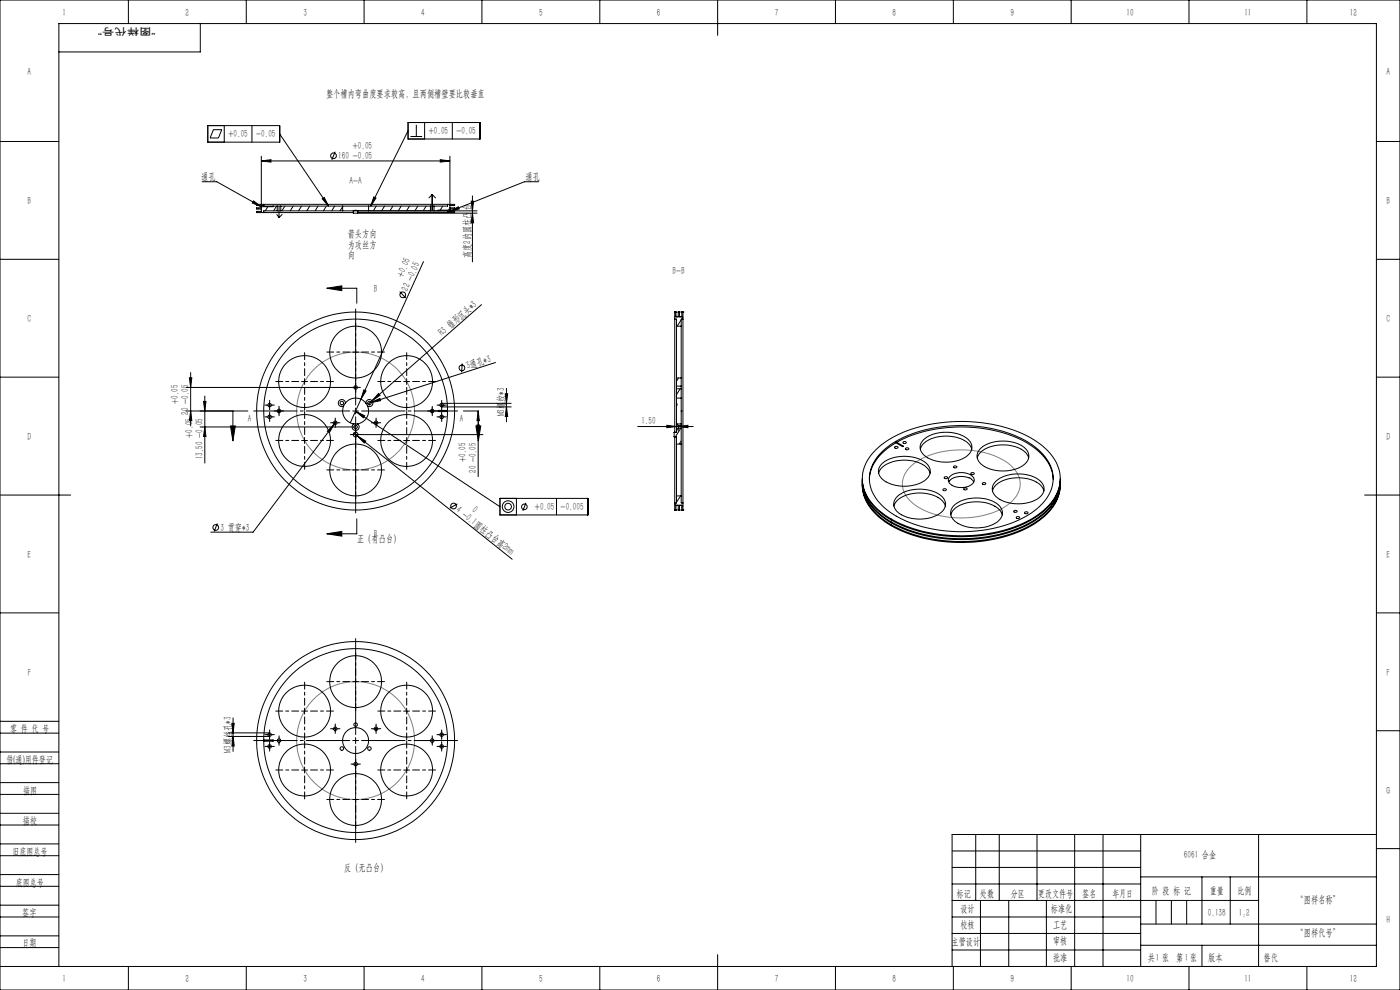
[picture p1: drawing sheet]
<svg xmlns="http://www.w3.org/2000/svg" width="594mm" height="420mm" viewBox="0 0 594 420" stroke-linecap="round" stroke-linejoin="round" font-family="sans-serif">
<g fill="none" stroke="#000" stroke-width=".42">
<path d="M0 0h594v420h-594zM54.5 0v10M85 10v12h-60M104.5 0v10M154.5 0v10M204.5 0v10M254.5 0v10M304.5 0v15M354.5 0v10M404.5 0v10M454.5 0v10M504.5 0v10"/>
<path d="M554.5 0v10M88.2 53.3h30.4v7h-30.4zM90.6 55h3.5l-1.4 3.5h-3.6zM95.1 53.3v7M106.9 53.3v7M118.6 56.8l20.8 30.6M173.1 52h30.5v7h-30.5zM173.1 55.5l-15.8 31.9M174.2 57.9h4.9M176.6 53v4.9M180.2 52v7M191.9 52v7"/>
<path d="M0 60h25M85.8 77.1h6.2l18.9 10.6M110.9 68.3l4.1-.5v1zM110.9 66.3v21.9h-2v.5h2v1h-2M110.9 68.3h80M142.2 64.4l-1.4 3.4M186.8 67.8l4.1 .5-4.1 .5zM190.9 66.3v21.9M228.6 77.1h-6.1l-31.6 12.6M584 60h10M107.6 85.2l3.3 2.5-3.8-1.6zM108.9 89.7v.5h3"/>
<path d="M108.9 89.7h.1M109.8 88.2l-.3 .5M110.7 86.7l-.3 .5M110.9 87.2v.5M111.9 90.2h38M111.9 87.2v.2h5.7M111.9 86.7h78M111.9 86.7v.5M111.9 86.7h-3v.5h3M113.6 87.7l-1 1.7M115.9 87.4v.3h-5M117.3 87.4l-1.2 2"/>
<path d="M117.5 91l.9 1.3M117.6 87.4h1.5M117.6 89.4h1.5M117.6 89.4h-5.7v.8M117.6 87.4v2M118.4 87.4v4.9M119.1 89.4h26.3M119.1 87.4h26.3M119.1 87.4v2M119.7 91l-1.3 1.3M120.9 87.4l-1.3 2M124.4 87.4l-1.2 2"/>
<path d="M127.9 87.4l-1.2 2M131.4 87.4l-1.2 2M134.9 87.4l-1.2 2M136.7 84.3l.8-.5 1.9 3.6zM138.5 87.4l-1.3 2M142 87.4l-1.2 2M145.4 87.4h11M145.4 89.4h4.7M145.4 87.4v2M145.4 87.7l-1.1 1.7M149.9 89.4v1h2M150.1 89.4l.6-.2 .9 .2"/>
<path d="M150.1 89.4h1.5M151.9 90.2h38M151.9 90.4h50.5M156.4 87.4v2h-4.8M156.4 87.4h26.2M158.6 83.6l.9 .4-2.2 3.4zM159.6 87.4l-1.2 2M163.2 87.4l-1.3 2M166.7 87.4l-1.2 2M170.2 87.4l-1.2 2M173.7 87.4l-1.2 2M177.3 87.4l-1.3 2"/>
<path d="M180.8 87.4l-1.2 2M182.6 87.4h1.5M182.6 87.4v2h1.5v-2M183.4 82.5v6.7M183.4 82.5l-1.4 1.4M183.4 82.5l1.4 1.4M184.3 87.4l-.2 .3M187.9 87.4l-1.1 1.8M189.9 89.4v.3M189.9 89.7h3v.5h-3M189.9 86.7v.7h-5.8M189.9 89.7v.5"/>
<path d="M189.9 86.7h3v.5h-2M190 89.7l-.1 .1M190.9 89.7l3.6-2 .4 .9zM190.9 89.2v.5M190.9 89.7h.1M190.9 88.2h2v.5h-2v.5M190.9 89.2h-5v.2M190.9 88.2l-.6 1M191.8 86.7l-.3 .5M199.9 85.4h1l-.5 4zM200.4 83.1v28M200.4 90.4l.5 4.1h-1z"/>
<path d="M202.4 89.4h-50.5v1M0 110h25M179.7 111l-31.1 68.4M584 110h10M138.7 122.3l6.3-1v2zM138.7 122.3h12.7v6.3M169.6 123.7l2.6 2.7M204.3 129.2l-46.4 40.8M286.3 135.4v48M286.3 132.4h.1M286.3 132.4h.5M286.3 135.4h.7v3"/>
<path d="M286.3 132.4v3M286.8 132.4h.1M286.8 132.4v2h1v-2M286.8 133.6l-.5 .8M287 138.4v22M287 138.4h2M287.8 132.4h.1M287.8 132.4h.5M288.3 132.4h.1M288.3 132.4v2h1v-2M289 138.4v22M289 135.7l-1.7 2.7"/>
<path d="M289.3 132.4h.1M289.3 132.4h.5M289.8 135.4v78M289.8 132.4h.1M289.8 135.4h-.8v3M289.8 132.4v3M289.8 134.4l-.6 1M80.9 158v22.7M149.6 149.4h2.5M150.9 148.1v2.5M196.1 154.2l-.2 3.8M210.2 153.8l-52.8 17"/>
<path d="M0 160h25M78.9 164.4h70M80.4 160.3h1l-.5 4.1zM80.9 174.4l.5 4.1h-1zM86.4 170.3h1l-.5 4.1zM86.9 168v28.4M98.8 174.4v12.7M105.2 174.4h-26.3M113.1 171.9h2.5M113.1 176.9h2.5M114.4 170.6v2.5M114.4 175.6v2.5"/>
<path d="M117.1 174.4h2.5M118.4 173.1v2.5M128 161.9h2.5M129.2 160.6v2.5M141 179.4h2.5M141.8 180l-2.1 3.5-.8-.6zM141.8 180l-34.4 45.8h-18M142.2 178.1v2.5M142.7 178.8l-.9 1.2M145.8 172.3a5.5 5.5 0 0 0 4.3 7.5M146.5 171a5.5 5.5 0 0 1 8.7 0M146.5 171a1.5 1.5 0 0 0-1.7-1.5 1.5 1.5 0 0 0-1.2 2 1.5 1.5 0 0 0 2.2 .8"/>
<path d="M146.5 171l-.7 1.3M149.6 174.4h2.5M149.6 164.4h2.5M150.1 179.8a1.5 1.5 0 0 0-.4 2.3 1.5 1.5 0 0 0 2.3 0 1.5 1.5 0 0 0-.4-2.3M150.1 179.8h1.5M150.9 163.1v2.5M150.9 173.1v2.5M151.1 174.6l3.6 1.8-.5 .9zM151.1 174.6l61 40.4M154.4 165.4l.9 .5-2.2 3.5zM155.2 171a1.5 1.5 0 0 1 1.8-1.5 1.5 1.5 0 0 1 1.1 2 1.5 1.5 0 0 1-2.1 .8M155.2 171l.8 1.3"/>
<path d="M156 172.3a5.5 5.5 0 0 1-4.4 7.5M157.4 170.8l3.8-1.8 .3 1zM157.4 170.8l-1.4 .4M157.9 170l-1.2 1M158.3 179.4h2.5M159.6 178.1v2.5M160.6 167l.7 .7-3.4 2.3zM171.3 161.9h2.5M172.5 160.6v2.5M182.1 174.4h2.5M183.4 173.1v2.5M186.1 171.9h2.5"/>
<path d="M186.1 176.9h2.5M187.4 171.1h29.5M187.4 172.6h29.5M187.4 170.6v2.5M187.4 175.6v2.5M189.9 174.1h-4v.5h4M196.6 174.4h6.4M202.9 174.4l.5 4.1h-1zM203 174.4l-.1 27.8M214.4 167.1h1l-.5 4zM214.9 172.6l.5 4.1h-1zM214.9 164.8v14.2"/>
<path d="M287 172.3v7.5M287 171l.3 .5-.3 .8M287 168.9v2.1M287 163.8v1.1M287 179.8v2.7M287 171v1.3M287 160.4v3.4M287 164.9v4M287 160.4h2M287 163.8h2M287 179.8l.2 .1M287 168.9h2"/>
<path d="M287 164.9h2M287.2 179.9l.6 .7M287.2 179.9h1.8M287.9 160.4l-.9 1.3M288.6 164.9l-1.6 2.5M289 174.1l.3 .2-.3 .3M289 168.9v11M289 163.8v1.1M289 160.4v3.4M289 164.9v4M289 179.9v.7M584 160h10"/>
<path d="M84.9 181.1h66M86.9 181.1l.5 4.1h-1zM97.8 180.7h2l-1 6.4zM128 186.9h2.5M129.2 185.6v2.5M149.6 184.4h2.5M149.6 199.4h2.5M150.1 183.7l67.2 53.6M150.9 183.1v2.5M150.9 198.1v2.5M151.7 185l3.5 2.1-.6 .8zM153.1 184.4h51.8"/>
<path d="M171.3 186.9h2.5M172.5 185.6v2.5M201.9 180.7h2.1l-1 6.4zM202.4 180.3h1l-.5 4.1zM270.6 181h23.5M282.9 180.4l4.1 .6-4.1 .5zM286 185.3l1 .1M286 185.3h1v3.1M286 183.5v1.8M286.3 185.4v28M287 188.4v22M287 183.4l-1 .1"/>
<path d="M287 182.5v1h-1M287 188.4h2M287.8 181l4.1-.6v1.1zM287.8 181.9v1M287.8 180.6v1.1M287.8 180.6h1.2M287.8 181.7h1.2M287.8 181.7l-.8 .8M288.8 181.7l-2.2 3.6M289 188.4v22M289 180.6v1.1M289 181.7v6.7"/>
<path d="M289 187.1l-.8 1.3M371.6 190.8a50.3 50.3 0 0 1 31.8-11.9 58.9 58.9 0 0 1 38 9.6 17.5 17.5 0 0 1 8 18.2 26 26 0 0 1-15.5 15.4 67.1 67.1 0 0 1-54.3-1.1 24.4 24.4 0 0 1-13.4-14.8 16.2 16.2 0 0 1 5.4-15.4zM374.1 196.8a15.8 15.8 0 0 1 19.2 0 4.4 4.4 0 0 1-1.1 7.2 16.2 16.2 0 0 1-18.1-1 4.1 4.1 0 0 1 0-6.2zM374.2 191.7a46.9 46.9 0 0 1 29.2-11 57.1 57.1 0 0 1 34 7.6 18.6 18.6 0 0 1 9.5 15.2 19.1 19.1 0 0 1-10.5 14.9 60.3 60.3 0 0 1-43.6 5.4 34.9 34.9 0 0 1-21.6-13.1 14.4 14.4 0 0 1 3-19zM379.6 189.6a.76 .76 0 0 1 .8-.3 .76 .76 0 0 1 .5 .7 .78 .78 0 0 1-.8 .3 .78 .78 0 0 1-.5-.7zM380.1 187.8a20.3 20.3 0 0 0-11.2 14.7v.9M380.5 187.7l-.4 .1M380.5 187.7a60.9 60.9 0 0 1 54.7-.1 20.8 20.8 0 0 1 11.6 14.6l.1 1.2M380.5 187.7l2.8 1.6-.4 .2-2.8-1.7M383.2 187.5a.68 .68 0 0 1 .8-.3 .68 .68 0 0 1 .5 .7 .67 .67 0 0 1-.9 .3 .67 .67 0 0 1-.4-.7zM384.3 190.1a.68 .68 0 0 1 .8-.2 .68 .68 0 0 1 .4 .7 .66 .66 0 0 1-.8 .3 .66 .66 0 0 1-.4-.8zM390.5 190.6a8.3 8.3 0 0 1 7.4-5.3 14.6 14.6 0 0 1 13.5 3.5l.9 1.8"/>
<path d="M391.8 186.6a15.8 15.8 0 0 1 19.2 0 4.4 4.4 0 0 1-1.1 7.2 16.3 16.3 0 0 1-18.1-1 4.1 4.1 0 0 1 0-6.2zM404.7 197.8a.61 .61 0 0 1 .8-.2 .61 .61 0 0 1 .3 .8h-1.1zM414.6 194.3a9.1 9.1 0 0 1 8.4-5.4 13.4 13.4 0 0 1 13 4.2l.5 1.2M415.9 190.4a15.8 15.8 0 0 1 19.3 0 4.6 4.6 0 0 1-1.9 7.6 16.2 16.2 0 0 1-17.4-1.4 4.1 4.1 0 0 1 0-6.2zM0 210h30M194.1 213.8l-3.3 1.8M212.1 211.4h37.3v7.1h-37.3zM219.1 211.4v7.1M223.2 213.3l-1.4 3.4M236.1 211.4v7.1M286.3 216.4h.1M286.3 216.4h.5"/>
<path d="M286.3 213.4v3M286.8 216.4h.1M286.8 216.4v-2h1v2M286.9 213.4l-.6 1M287 210.4v3h-.7M287 210.4h2M287.8 216.4h.1M287.8 216.4h.5M288.3 216.4h.1M288.3 216.4v-2h1v2M288.7 210.4l-1.7 2.7M289 210.4v3h.8"/>
<path d="M289.3 216.4h.1M289.3 216.4h.5M289.8 216.4h.1M289.8 213.4v3M289.8 214.4l-.5 .8M365.9 203a19.1 19.1 0 0 0 9.6 15.9 61.7 61.7 0 0 0 40.7 8.3 48.3 48.3 0 0 0 27.9-11.5 17.2 17.2 0 0 0 5.8-12.7M365.9 203.9a19.1 19.1 0 0 0 9.6 15.8 61.7 61.7 0 0 0 40.7 8.4 48.3 48.3 0 0 0 27.9-11.6 17.1 17.1 0 0 0 5.8-12.6M365.9 204.3a18.3 18.3 0 0 0 8.4 15 59.3 59.3 0 0 0 39.9 9.4 49.8 49.8 0 0 0 29.9-11.8 17.2 17.2 0 0 0 5.8-12.6M365.9 205.1a19.1 19.1 0 0 0 9.6 15.9 61.4 61.4 0 0 0 40.7 8.3 48 48 0 0 0 27.9-11.6 17.2 17.2 0 0 0 5.8-12.6M365.9 205.5a19.2 19.2 0 0 0 9.6 15.9 61.4 61.4 0 0 0 40.7 8.3 48.3 48.3 0 0 0 27.9-11.6 17.1 17.1 0 0 0 5.8-12.6M372.8 200.7a7.9 7.9 0 0 1 6.5-5 15.2 15.2 0 0 1 14.5 3.3l.8 1.7M379.3 214.7a8.4 8.4 0 0 1 7.4-5.2 14.6 14.6 0 0 1 13.5 3.5l.9 1.7"/>
<path d="M380.6 210.8a15.8 15.8 0 0 1 19.2 0 4.6 4.6 0 0 1-1.8 7.6 16.3 16.3 0 0 1-17.4-1.4 4.2 4.2 0 0 1 0-6.2zM400.2 207.5a.61 .61 0 0 1 .8-.3 .61 .61 0 0 1 .2 .9 .62 .62 0 0 1-.7 .1 .62 .62 0 0 1-.3-.7zM400.6 202.5a.65 .65 0 0 1 .9-.4 .65 .65 0 0 1 .3 .9h-1zM402.5 204.3a7.6 7.6 0 0 1 9.7-.9l1 1.1M403.1 202.1a7.4 7.4 0 0 1 10.1 .7 2.91 2.91 0 0 1-2.6 3.6 7.1 7.1 0 0 1-8-1.9l-.2-1.2zM403.4 218.4a7.9 7.9 0 0 1 6.5-5 15.2 15.2 0 0 1 14.5 3.3l.8 1.7M404.7 214.5a15.8 15.8 0 0 1 19.2 0 4.4 4.4 0 0 1-1.1 7.2 16.2 16.2 0 0 1-18.1-1 4.1 4.1 0 0 1 0-6.2zM409 207.2a.68 .68 0 0 1 .8-.3 .68 .68 0 0 1 .4 .7 .67 .67 0 0 1-.8 .3 .67 .67 0 0 1-.4-.7zM411.9 200.8a.76 .76 0 0 1 .8-.3 .76 .76 0 0 1 .6 .6 .81 .81 0 0 1-1.4-.3zM416.9 204.9a.61 .61 0 0 1 .9-.2 .61 .61 0 0 1 .2 .8 .61 .61 0 0 1-.8 .2 .61 .61 0 0 1-.3-.8zM421.1 208.2a8.3 8.3 0 0 1 7.4-5.2 14.6 14.6 0 0 1 13.6 3.5l.8 1.7M422.4 204.3a15.8 15.8 0 0 1 19.2 0 4.4 4.4 0 0 1-1.1 7.2 16.3 16.3 0 0 1-18.1-1 4.1 4.1 0 0 1 0-6.2z"/>
<path d="M430.2 216.7a.69 .69 0 0 1 .8-.3 .69 .69 0 0 1 .5 .8 .68 .68 0 0 1-.8 .2 .68 .68 0 0 1-.5-.7zM431.3 219.3a.69 .69 0 0 1 .8-.2 .69 .69 0 0 1 .4 .7 .68 .68 0 0 1-.8 .2 .68 .68 0 0 1-.4-.7zM434.7 217.4a.65 .65 0 0 1 .9-.4 .65 .65 0 0 1 .3 .9h-1zM579 210h15M92.2 222.1l-1.4 3.4M138.7 226.5l6.3-1.1v2.1zM151.4 220.1v6.4h-12.7M0 260h25M584 260h10M149.6 289.2h2.5M150.9 287.9v2.5M0 319h25"/>
<path d="M0 311h25M0 306h25M96.9 310.9h17.5M96.9 312.4h17.5M98.4 306.9h1l-.5 4zM98.9 312.4l.5 4.1h-1zM98.9 304.6v14.2M111.9 313.9h4v.5h-4M113.1 316.7h2.5M113.1 311.7h2.5M114.4 310.4v2.5M114.4 315.4v2.5"/>
<path d="M117.1 314.2h2.5M118.4 312.9v2.5M128 301.7h2.5M129.2 300.4v2.5M141 309.2h2.5M142.2 307.9v2.5M149.6 314.2h2.5M150.9 312.9v2.5M158.3 309.2h2.5M159.6 307.9v2.5M171.3 301.7h2.5M172.5 300.4v2.5"/>
<path d="M182.1 314.2h2.5M183.4 312.9v2.5M186.1 316.7h2.5M186.1 311.7h2.5M187.4 310.4v2.5M187.4 315.4v2.5M584 310h10M0 324h25M0 337h25M0 332h25M128 326.7h2.5M129.2 325.4v2.5"/>
<path d="M149.6 324.2h2.5M149.6 339.2h2.5M150.9 322.9v2.5M150.9 337.9v2.5M171.3 326.7h2.5M172.5 325.4v2.5M0 350h25M0 345h25M0 358h25M414 354v28M424 354v28M440 354v28"/>
<path d="M456 354v56M468 354v56M484 354v56M534 354v56M584 354h-180v56M0 363h25M0 376h25M0 371h25M404 361h80M404 368h80M404 375h80M484 372h100"/>
<path d="M510 372v20M522 372v20M584 360h10M0 389h25M0 384h25M0 397h25M404 389h80M404 382h130M404 396h80M416 382v28M428 382v28M444 382v28"/>
<path d="M484 392h100M490.5 382v10M497 382v10M503.5 382v10M0 402h25M0 410h584v-400h-559v400M54.5 410v10M104.5 410v10M154.5 410v10M204.5 410v10M254.5 410v10M304.5 405v15"/>
<path d="M354.5 410v10M404 403h80M404.5 410v10M454.5 410v10M484 401h100M504.5 410v10M510 401v9M554.5 410v10"/>
<circle cx="141.5" cy="66.1" r="1.21"/>
<circle cx="170.9" cy="125.1" r="1.22"/>
<circle cx="150.9" cy="149.4" r="11"/>
<circle cx="196" cy="156.1" r="1.21"/>
<circle cx="114.4" cy="171.9" r=".74"/>
<circle cx="114.4" cy="176.9" r=".76"/>
<circle cx="118.4" cy="174.4" r=".74"/>
<circle cx="129.2" cy="161.9" r="11"/>
<circle cx="142.2" cy="179.4" r=".74"/>
<circle cx="145" cy="171" r=".76"/>
<circle cx="150.9" cy="174.4" r="42"/>
<circle cx="150.9" cy="164.4" r=".74"/>
<circle cx="150.9" cy="174.4" r="39"/>
<circle cx="156.7" cy="171" r=".74"/>
<circle cx="159.6" cy="179.4" r=".74"/>
<circle cx="172.5" cy="161.9" r="11"/>
<circle cx="183.4" cy="174.4" r=".74"/>
<circle cx="187.4" cy="176.9" r=".76"/>
<circle cx="187.4" cy="171.9" r=".74"/>
<circle cx="129.2" cy="186.9" r="11"/>
<circle cx="150.9" cy="181.1" r=".74"/>
<circle cx="150.9" cy="184.4" r="1"/>
<circle cx="150.9" cy="199.4" r="11"/>
<circle cx="172.5" cy="186.9" r="11"/>
<circle cx="192.4" cy="214.7" r="1.21"/>
<circle cx="215.6" cy="214.9" r="2.48"/>
<circle cx="215.6" cy="214.9" r="1.41"/>
<circle cx="222.5" cy="215" r="1.18"/>
<circle cx="91.5" cy="223.8" r="1.22"/>
<circle cx="150.9" cy="289.2" r="11"/>
<circle cx="114.4" cy="311.7" r=".76"/>
<circle cx="114.4" cy="316.7" r=".76"/>
<circle cx="118.4" cy="314.2" r=".74"/>
<circle cx="129.2" cy="301.7" r="11"/>
<circle cx="142.2" cy="309.2" r=".74"/>
<circle cx="145" cy="317.5" r=".76"/>
<circle cx="150.9" cy="314.2" r="42"/>
<circle cx="150.9" cy="307.4" r=".74"/>
<circle cx="150.9" cy="314.2" r="5.5"/>
<circle cx="150.9" cy="314.2" r="39"/>
<circle cx="156.7" cy="317.5" r=".74"/>
<circle cx="159.6" cy="309.2" r=".74"/>
<circle cx="172.5" cy="301.7" r="11"/>
<circle cx="183.4" cy="314.2" r=".74"/>
<circle cx="187.4" cy="316.7" r=".76"/>
<circle cx="187.4" cy="311.7" r=".76"/>
<circle cx="129.2" cy="326.7" r="11"/>
<circle cx="150.9" cy="324.2" r=".74"/>
<circle cx="150.9" cy="339.2" r="11"/>
<circle cx="172.5" cy="326.7" r="11"/>
</g>
<g fill="none" stroke="#808080" stroke-width=".42">
<path d="M385.8 198.5a31.6 31.6 0 0 1 23.3-7.6 29.5 29.5 0 0 1 21.3 8.2 9.6 9.6 0 0 1-1.9 14.3 36 36 0 0 1-28.1 5.7 23 23 0 0 1-16.4-9.5 9.3 9.3 0 0 1 1.8-11.1z"/>
<circle cx="150.9" cy="174.4" r="25"/>
<circle cx="150.9" cy="314.2" r="25"/>
</g>
<path d="M148.4 174.4h-40.7M150.9 171.9v-40.8M150.9 176.9v40.7M153.4 174.4h40.8M148.4 314.2h-40.7M150.9 311.7v-40.8M150.9 316.7v40.7M153.4 314.2h40.8" fill="none" stroke="#000" stroke-width=".42" stroke-dasharray="30.5 1.3 1.3 1.3" stroke-dashoffset="12"/>
<g fill="none" stroke="#000" stroke-width=".42" stroke-dasharray="30.5 1.3 1.3 1.3">
<path d="M113.2 171.9h-.8M113.2 176.9h-.8M114.4 170.6v-.7M114.4 173.1v.8M114.4 175.6v-.7M114.4 178.1v.8M115.7 171.9h.7M115.7 176.9h.7M117.2 174.4h-.8M118.4 173.1v-.7M118.4 175.6v.8M119.7 174.4h.7"/>
<path d="M141 179.4h-.8M142.2 178.1v-.7M143.5 179.4h.7M149.7 164.4h-.8M150.9 163.1v-.7M150.9 165.6v.8M152.2 164.4h.7M158.3 179.4h-.7M159.6 178.1v-.7M160.8 179.4h.8M182.2 174.4h-.8M183.4 173.1v-.7"/>
<path d="M183.4 175.6v.8M184.7 174.4h.7M186.2 171.9h-.8M186.2 176.9h-.8M187.4 170.6v-.7M187.4 173.1v.8M187.4 175.6v-.7M187.4 178.1v.8M188.7 171.9h.7M188.7 176.9h.7M142.2 180.6v.8M149.7 184.4h-1"/>
<path d="M150.9 183.1v-1M150.9 185.6v1M152.2 184.4h1M159.6 180.6v.8M113.2 316.7h-.8M113.2 311.7h-.8M114.4 315.4v-.7M114.4 317.9v.8M114.4 310.4v-.7M114.4 312.9v.8M115.7 316.7h.7M115.7 311.7h.7"/>
<path d="M117.2 314.2h-.8M118.4 312.9v-.7M118.4 315.4v.8M119.7 314.2h.7M141 309.2h-.8M142.2 307.9v-.7M142.2 310.4v.8M143.5 309.2h.7M158.3 309.2h-.7M159.6 307.9v-.7M159.6 310.4v.8M160.8 309.2h.8"/>
<path d="M182.2 314.2h-.8M183.4 312.9v-.7M183.4 315.4v.8M184.7 314.2h.7M186.2 316.7h-.8M186.2 311.7h-.8M187.4 315.4v-.7M187.4 317.9v.8M187.4 310.4v-.7M187.4 312.9v.8M188.7 316.7h.7M188.7 311.7h.7"/>
<path d="M149.7 324.2h-.8M150.9 322.9v-.7M150.9 325.4v.8M152.2 324.2h.7"/>
</g>
<g fill="none" stroke="#000" stroke-width=".42" stroke-dasharray="30.5 1.3 1.3 1.3" stroke-dashoffset="27.5">
<path d="M129.3 159.4v-9.8M148.4 149.4h-9.7M150.9 146.9v-9.8M150.9 151.9v9.7M153.4 149.4h9.8M172.6 159.4v-9.8M126.8 161.9h-9.8M129.3 164.4v9.7M131.8 161.9h9.7M170.1 161.9h-9.8M172.6 164.4v9.7M175.1 161.9h9.7"/>
<path d="M126.8 186.9h-9.8M129.3 184.4v-9.8M129.3 189.4v9.7M131.8 186.9h9.7M148.4 199.4h-9.7M150.9 196.9v-9.8M153.4 199.4h9.8M170.1 186.9h-9.8M172.6 184.4v-9.8M172.6 189.4v9.7M175.1 186.9h9.7M150.9 201.9v9.7"/>
<path d="M129.3 299.2v-9.8M148.4 289.2h-9.7M150.9 286.7v-9.8M150.9 291.7v9.7M153.4 289.2h9.8M172.6 299.2v-9.8M126.8 301.7h-9.8M129.3 304.2v9.7M131.8 301.7h9.7M170.1 301.7h-9.8M172.6 304.2v9.7M175.1 301.7h9.7"/>
<path d="M126.8 326.7h-9.8M129.3 324.2v-9.8M129.3 329.2v9.7M131.8 326.7h9.7M148.4 339.2h-9.7M150.9 336.7v-9.8M153.4 339.2h9.8M170.1 326.7h-9.8M172.6 324.2v-9.8M172.6 329.2v9.7M175.1 326.7h9.7M150.9 341.7v9.7"/>
</g>
<g fill="#000">
<path d="M154.4 165.4l.9 .5-2.2 3.5zM157.4 170.8l3.8-1.8 .3 1zM160.6 167l.7 .7-3.4 2.3zM151.7 185l3.5 2.1-.6 .8z"/>
<path d="M107.6 85.2l3.3 2.5-3.8-1.6zM190.9 89.7l3.6-2 .4 .9zM158.6 83.6l.9 .4-2.2 3.4zM136.7 84.3l.8-.5 1.9 3.6zM151.1 174.6l3.6 1.8-.5 .9z"/>
<path d="M200.4 90.4l.5 4.1h-1zM199.9 85.4h1l-.5 4z"/>
<path d="M138.7 122.3l6.3-1v2zM138.7 226.5l6.3-1.1v2.1z"/>
<path d="M80.4 160.3h1l-.5 4.1zM80.9 174.4l.5 4.1h-1zM202.9 174.4l.5 4.1h-1zM202.4 180.3h1l-.5 4.1z"/>
<path d="M141.8 180l-2.9 2.9 .8 .6zM110.9 68.3l4.1-.5v1zM186.8 67.8l4.1 .5-4.1 .5zM282.9 180.4l4.1 .6-4.1 .5zM287.8 181l4.1-.6v1.1z"/>
<path d="M86.9 181.1l.5 4.1h-1zM86.4 170.3h1l-.5 4.1z"/>
<path d="M201.9 180.7h2.1l-1 6.4zM97.8 180.7h2l-1 6.4z"/>
<path d="M98.4 306.9h1l-.5 4zM98.9 312.4l.5 4.1h-1zM214.4 167.1h1l-.5 4zM214.9 172.6l.5 4.1h-1z"/>
</g>
<g font-size="4.4">
<text x="26.5" y="6.7">1</text>
<text x="78.7" y="6.7">2</text>
<text x="128.7" y="6.7">3</text>
<text x="178.7" y="6.7">4</text>
<text x="228.7" y="6.7">5</text>
<text x="278.7" y="6.7">6</text>
<text x="328.7" y="6.7">7</text>
<text x="378.7" y="6.7">8</text>
<text x="428.7" y="6.7">9</text>
<text x="478" y="6.7">10</text>
<text x="528" y="6.7">11</text>
<text x="572.7" y="6.7">12</text>
<text x="11.7" y="31.7">A</text>
<text x="588.2" y="31.7">A</text>
<text x="138.3" y="41.1">整个槽内弯曲度要求较高，且两侧槽壁要比较垂直</text>
<text x="96.9" y="58.1">+0.05</text>
<text x="108.6" y="58.1">-0.05</text>
<text x="181.9" y="56.7">+0.05</text>
<text x="193.6" y="56.7">-0.05</text>
<text x="149.7" y="63">+0.05</text>
<text x="143.5" y="67.4">160 -0.05</text>
<text x="85.3" y="76.2">通孔</text>
<text x="223" y="76.2">通孔</text>
<text x="148.3" y="78.2">A-A</text>
<text x="11.7" y="86.6">B</text>
<text x="588.2" y="86.6">B</text>
<text x="147.5" y="100.6">箭头方向</text>
<text x="147.5" y="105.1">为攻丝方</text>
<text x="147.5" y="109.6">向</text>
<text x="199.6" y="109.6" transform="rotate(-90 199.6 109.6)">高度2的圆柱凸台</text>
<text x="170.8" y="117.8" transform="rotate(-66 170.8 117.8)">+0.05</text>
<text x="285.3" y="116.2">B-B</text>
<text x="158.6" y="123.7">B</text>
<text x="172.9" y="123.8" transform="rotate(-66 172.9 123.8)">22 -0.05</text>
<text x="11.7" y="136.6">C</text>
<text x="588.2" y="136.6">C</text>
<text x="187.6" y="142.7" transform="rotate(-41 187.6 142.7)">R3 锥形沉头*3</text>
<text x="198.3" y="156.7" transform="rotate(-18 198.3 156.7)">3通孔*3</text>
<text x="75.7" y="171.4" transform="rotate(-90 75.7 171.4)">+0.05</text>
<text x="80" y="176" transform="rotate(-90 80 176)">20 -0.05</text>
<text x="105.2" y="178.8">A</text>
<text x="195.1" y="178.8">A</text>
<text x="214" y="176.7" transform="rotate(-90 214 176.7)">M3螺纹*3</text>
<text x="81.6" y="185.7" transform="rotate(-90 81.6 185.7)">+0.05</text>
<text x="272.1" y="180.1">1.50</text>
<text x="11.7" y="186.7">D</text>
<text x="588.2" y="186.7">D</text>
<text x="86" y="194.9" transform="rotate(-90 86 194.9)">13.50 -0.05</text>
<text x="197.7" y="196" transform="rotate(-90 197.7 196)">+0.05</text>
<text x="202" y="200.6" transform="rotate(-90 202 200.6)">20 -0.05</text>
<text x="193.2" y="216.9" transform="rotate(39 193.2 216.9)">4 -0.1圆柱凸台高2mm</text>
<text x="200" y="216.8" transform="rotate(39 200 216.8)">0</text>
<text x="227" y="216.2">+0.05</text>
<text x="237.9" y="216.2">-0.005</text>
<text x="93.5" y="225.1">3 贯穿*3</text>
<text x="158.6" y="227.9">B</text>
<text x="151.5" y="229.7">正（有凸台）</text>
<text x="11.7" y="236.7">E</text>
<text x="588.2" y="236.7">E</text>
<text x="11.8" y="286.6">F</text>
<text x="588.3" y="286.6">F</text>
<text x="4.3" y="310.5">零 件 代 号</text>
<text x="2.7" y="323.5">借(通)用件登记</text>
<text x="98" y="319.4" transform="rotate(-90 98 319.4)">M3螺丝孔*3</text>
<text x="9.8" y="336.7">描图</text>
<text x="588.2" y="336.7">G</text>
<text x="9.8" y="349.8">描校</text>
<text x="5.3" y="362.6">旧底图总号</text>
<text x="502.3" y="364.1">6061 合金</text>
<text x="146" y="369.5">反（无凸台）</text>
<text x="6.8" y="375.7">底图总号</text>
<text x="405.9" y="380.4">标记</text>
<text x="415.8" y="380.4">处数</text>
<text x="428.8" y="380.4">分区</text>
<text x="440.4" y="380.4">更改文件号</text>
<text x="459.1" y="380.4">签名</text>
<text x="472" y="380.4">年月日</text>
<text x="488.7" y="379.1">阶 段 标 记</text>
<text x="513.3" y="379.1">重量</text>
<text x="525" y="379.1">比例</text>
<text x="550.1" y="382.9">“图样名称”</text>
<text x="9.5" y="388.5">签字</text>
<text x="407.5" y="386.8">设计</text>
<text x="445.9" y="386.8">标准化</text>
<text x="512.4" y="388.4">0.138</text>
<text x="407.5" y="393.7">校核</text>
<text x="446.8" y="393.7">工艺</text>
<text x="588.2" y="391.7">H</text>
<text x="9.5" y="401.5">日期</text>
<text x="403.7" y="400.7">主管设计</text>
<text x="446.8" y="400.7">审核</text>
<text x="550.1" y="397.1">“图样代号”</text>
<text x="446.8" y="407.7">批准</text>
<text x="487" y="407.6">共 张 第 张</text>
<text x="490.3" y="407.6">1</text>
<text x="502.7" y="407.6">1</text>
<text x="512.6" y="407.6">版本</text>
<text x="26.5" y="416.7">1</text>
<text x="78.7" y="416.7">2</text>
<text x="128.7" y="416.7">3</text>
<text x="178.7" y="416.7">4</text>
<text x="228.7" y="416.7">5</text>
<text x="278.7" y="416.7">6</text>
<text x="328.7" y="416.7">7</text>
<text x="378.7" y="416.7">8</text>
<text x="428.7" y="416.7">9</text>
<text x="478" y="416.7">10</text>
<text x="528" y="416.7">11</text>
<text x="572.7" y="416.7">12</text>
</g>
<g font-size="4.4" fill="#0a0605">
<text x="525.6" y="388.4">1:2</text>
<text x="536.1" y="407.6">替代</text>
</g>
<text font-size="4.1" fill="#0a0605" x="66" y="11.9" transform="rotate(-180 66 11.9)">“图样代号”</text>
</svg>
